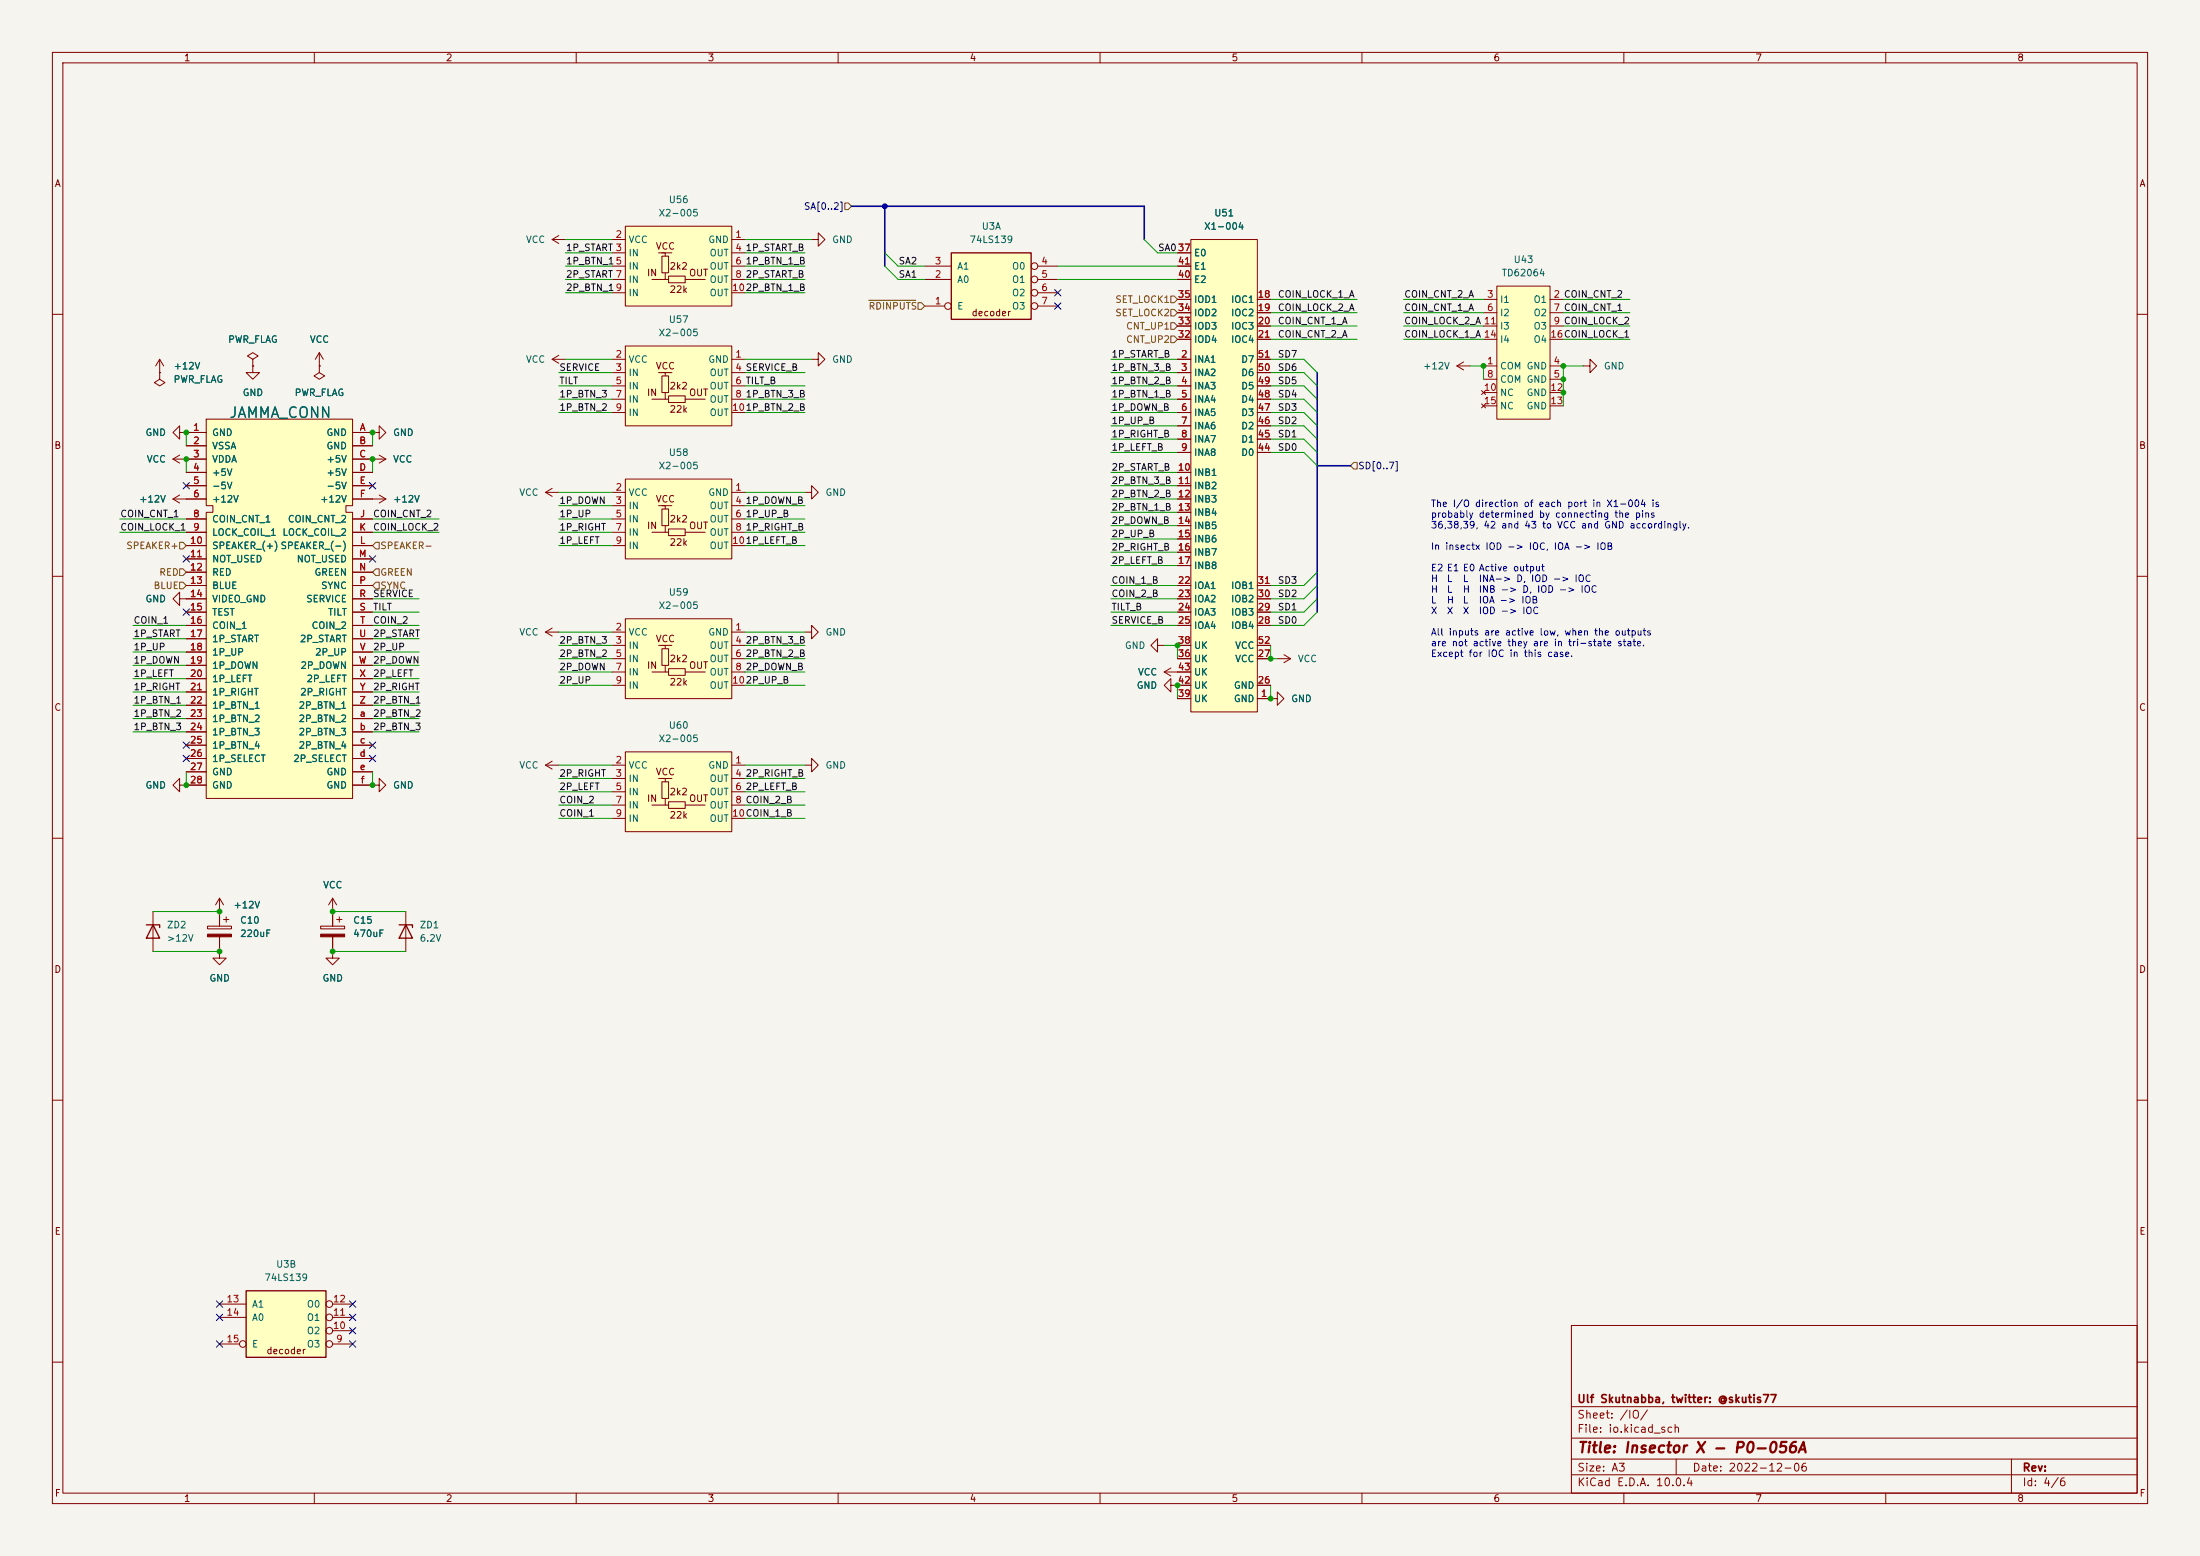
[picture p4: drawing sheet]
<svg xmlns="http://www.w3.org/2000/svg" width="420mm" height="297mm" viewBox="0 0 420 297" stroke-linecap="round" stroke-linejoin="round" font-family="sans-serif">
<path d="M0 0h420v297h-420z" fill="#f5f4ef" stroke="#f5f4ef" stroke-width=".19"/>
<g fill="none" stroke="#840000" stroke-width=".19">
<path d="M10 10h400v277h-400zM12 12h396v273h-396zM60 10v2M110 10v2M160 10v2M210 10v2M260 10v2M310 10v2M360 10v2M10 60h2M408 60h2M10 110h2"/>
<path d="M408 110h2M243.8 125.7h2.6M245.1 125l1.3 .7M246.4 125.7l-1.3 .8M10 160h2M408 160h2M61.2 176.8h4.6v.5h-4.6zM63.5 174v2.8M63.5 178.8v2.8M64.3 175.5h1M64.8 175v1M10 210h2"/>
<path d="M408 210h2M300 253h108v32h-108zM10 260h2M300 278.5h108M300 274.5h108M300 268.5h108M320 278.5v3M384 278.5v6.5M408 260h2M60 285v2M110 285v2M160 285v2"/>
<path d="M210 285v2M260 285v2M300 281.5h108M310 285v2M360 285v2"/>
</g>
<path d="M61.2 178.3h4.6v.5h-4.6z" fill="#840000" stroke="#840000" stroke-width=".19"/>
<path d="M285.7 54.6h10.2v25.4h-10.2z" fill="#ffffc2"/>
<g fill="none" stroke="#840000" stroke-width=".19">
<path d="M283.2 57.2h2.5M283.2 59.7h2.5M285.7 54.6h10.2v25.4h-10.2zM295.9 57.2h2.5M295.9 59.7h2.5M282.8 74.5l.8 .8M282.8 77.1l.8 .8M283.2 69.9h2.5M283.2 72.4h2.5M283.2 62.2h2.5M283.2 74.9h2.5M283.2 77.5h2.5"/>
<path d="M283.2 64.8h2.5M283.6 74.5l-.8 .8M283.6 77.1l-.8 .8M295.9 69.9h2.5M295.9 72.4h2.5M295.9 62.2h2.5M295.9 74.9h2.5M295.9 77.5h2.5M295.9 64.8h2.5M41.9 181.6v1.3h1.3l-1.3 1.3-1.3-1.3h1.3M63.5 181.6v1.3h1.3l-1.3 1.3-1.3-1.3h1.3"/>
</g>
<path d="M47 246.4h15.2v12.7h-15.2z" fill="#ffffc2"/>
<path d="M27.9 176.5h2.6v.5M29.2 176.5l1.3 2.6h-2.6zM47 246.4h15.2v12.7h-15.2z" fill="none" stroke="#840000" stroke-width=".25"/>
<g fill="none" stroke="#840000" stroke-width=".19">
<path d="M30.5 71.1v1.3l1 .6-1 .7-1-.7 1-.6M30.5 71.1h.1M30.5 68.6l-.8 1.3M30.5 68.6l.7 1.3M30.5 68.6v2.5M48.3 69.9v1.2h1.2l-1.2 1.3-1.3-1.3h1.3M48.3 68.6l1-.7-1-.6-1.1 .6 1.1 .7v1.3M48.3 69.9h.1M61 69.9v1.2l1 .7-1 .6-1.1-.6 1.1-.7M61 69.9h.1M61 67.3l-.8 1.3M61 67.3l.7 1.3"/>
<path d="M61 67.3v2.6M278.1 69.9l1.3 .7M278.1 69.9h2.6M279.4 69.1l-1.3 .8M33 87.6l1.3 .8M33 87.6h2.6M33 95.3l1.3 .7M33 95.3h2.6M34.3 82.6v-1.3l-1.3 1.3 1.3 1.2v-1.2h1.3M34.3 86.9l-1.3 .7M34.3 94.5l-1.3 .8M34.3 114.3v-1.3l-1.3 1.3 1.3 1.3v-1.3h1.3"/>
<path d="M29.2 174v7.6M39.6 176.8h4.6v.5h-4.6zM41.9 171.5v5.3M41.9 178.8v2.8M41.9 171.5l.8 1.2M41.9 171.5l-.8 1.2M42.7 175.5h1M43.2 175v1M41.9 256.5h3.8M41.9 251.5h5.1M41.9 248.9h5.1M63.5 256.5h3.8"/>
<path d="M63.5 254h3.8M63.5 251.5h3.8M63.5 248.9h3.8"/>
<circle cx="46.4" cy="256.5" r=".63"/>
<circle cx="62.9" cy="251.5" r=".63"/>
<circle cx="62.9" cy="248.9" r=".63"/>
<circle cx="62.9" cy="256.5" r=".63"/>
<circle cx="62.9" cy="254" r=".63"/>
</g>
<path d="M39.6 178.3h4.6v.5h-4.6z" fill="#840000" stroke="#840000" stroke-width=".19"/>
<path d="M39.4 80h27.9v16.5h-1.3v1.3h1.3v54.6h-27.9v-54.6h1.2v-1.3h-1.2z" fill="#ffffc2"/>
<g fill="none" stroke="#840000" stroke-width=".19">
<path d="M35.6 82.6h3.8M35.6 85.1h3.8M35.6 87.6h3.8M35.6 90.2h3.8M35.6 92.7h3.8M35.6 95.3h3.8M35.6 99.1h3.8M39.4 80h27.9v16.5h-1.3v1.3h1.3v54.6h-27.9v-54.6h1.2v-1.3h-1.2zM67.3 82.6h3.8M67.3 85.1h3.8M67.3 87.6h3.8M67.3 90.2h3.8"/>
<path d="M67.3 92.7h3.8M67.3 95.3h3.8M67.3 99.1h3.8M35.6 101.6h3.8M35.6 104.1h3.8M35.6 106.7h3.8M35.6 109.2h3.8M35.6 111.8h3.8M35.6 114.3h3.8M35.6 116.8h3.8M35.6 119.4h3.8M67.3 101.6h3.8"/>
<path d="M67.3 104.1h3.8M67.3 106.7h3.8M67.3 109.2h3.8M67.3 111.8h3.8M67.3 114.3h3.8M67.3 116.8h3.8M67.3 119.4h3.8M35.6 121.9h3.8M35.6 124.5h3.8M35.6 127h3.8M35.6 129.5h3.8M35.6 132.1h3.8"/>
<path d="M35.6 134.6h3.8M35.6 137.2h3.8M35.6 139.7h3.8M67.3 121.9h3.8M67.3 124.5h3.8M67.3 127h3.8M67.3 129.5h3.8M67.3 132.1h3.8M67.3 134.6h3.8M67.3 137.2h3.8M67.3 139.7h3.8M35.6 142.2h3.8"/>
<path d="M35.6 144.8h3.8M35.6 147.3h3.8M35.6 149.9h3.8M67.3 142.2h3.8M67.3 144.8h3.8M67.3 147.3h3.8M67.3 149.9h3.8"/>
</g>
<path d="M119.4 118.1h20.3v15.3h-20.3z" fill="#ffffc2"/>
<g fill="none" stroke="#840000" stroke-width=".19">
<path d="M153.7 94h1.2v-1.3l1.3 1.3-1.3 1.3v-1.3M119.4 118.1h20.3v15.3h-20.3zM116.8 128.3h2.6M116.8 123.2h2.6M116.8 120.7h2.6M116.8 125.7h2.6M116.8 130.8h2.6M124.5 128.3h3.1M125.7 123.2h2.6M126.4 123.8h1.2v3.2h-1.2zM126.4 123.2h.6v.6M127 127v1.3"/>
<path d="M127.6 127.6h3.2v1.3h-3.2zM130.8 128.3h3.8M139.7 128.3h2.5M139.7 123.2h2.5M139.7 120.7h2.5M139.7 125.7h2.5M139.7 130.8h2.5"/>
</g>
<path d="M119.4 143.5h20.3v15.3h-20.3z" fill="#ffffc2"/>
<g fill="none" stroke="#840000" stroke-width=".19">
<path d="M116.8 153.7h2.6M116.8 148.6h2.6M116.8 146.1h2.6M116.8 151.1h2.6M116.8 156.2h2.6M119.4 143.5h20.3v15.3h-20.3zM124.5 153.7h3.1M125.7 148.6h2.6M126.4 149.2h1.2v3.2h-1.2zM126.4 148.6h.6v.6M127 152.4v1.3M127.6 153h3.2v1.3h-3.2z"/>
<path d="M130.8 153.7h3.8M139.7 153.7h2.5M139.7 148.6h2.5M139.7 146.1h2.5M139.7 151.1h2.5M139.7 156.2h2.5"/>
</g>
<path d="M119.4 91.4h20.3v15.3h-20.3z" fill="#ffffc2"/>
<g fill="none" stroke="#840000" stroke-width=".19">
<path d="M154.9 45.7h1.3v-1.2l1.3 1.2-1.3 1.3v-1.3M105.4 68.6l1.3 .7M105.4 68.6h2.5M106.7 67.8l-1.3 .8M302.3 69.9h1.2v-1.3l1.3 1.3-1.3 1.2v-1.2M71.1 82.6h1.3v1.2l1.3-1.2-1.3-1.3v1.3M71.1 95.3h2.6M71.1 87.6h2.6M72.4 94.5l1.3 .8M72.4 86.9l1.3 .7M73.7 95.3l-1.3 .7M73.7 87.6l-1.3 .8"/>
<path d="M104.1 94h2.6M104.1 94l1.3 .7M105.4 93.2l-1.3 .8M116.8 96.5h2.6M116.8 94h2.6M116.8 99.1h2.6M119.4 91.4h20.3v15.3h-20.3zM125.7 96.5h2.6M126.4 97.2h1.2v3.1h-1.2zM126.4 96.5h.6v.7M139.7 96.5h2.5M139.7 94h2.5"/>
<path d="M139.7 99.1h2.5M105.4 119.9l-1.3 .8M116.8 101.6h2.6M116.8 104.1h2.6M124.5 101.6h3.1M127 100.3v1.3M127.6 101h3.2v1.2h-3.2zM130.8 101.6h3.8M139.7 101.6h2.5M139.7 104.1h2.5M104.1 120.7l1.3 .7M104.1 120.7h2.6"/>
<path d="M153.7 120.7h1.2v-1.3l1.3 1.3-1.3 1.2v-1.2M34.3 149.9v-1.3l-1.3 1.3 1.3 1.2v-1.2h1.3M71.1 149.9h1.3v1.2l1.3-1.2-1.3-1.3v1.3M104.1 146.1l1.3 .7M104.1 146.1h2.6M105.4 145.3l-1.3 .8M153.7 146.1h1.2v-1.3l1.3 1.3-1.3 1.2v-1.2"/>
</g>
<path d="M119.4 66h20.3v15.3h-20.3z" fill="#ffffc2"/>
<g fill="none" stroke="#840000" stroke-width=".19">
<path d="M105.4 45.7l1.3 .8M105.4 45.7h2.5M106.7 45l-1.3 .7M116.8 76.2h2.6M116.8 71.1h2.6M116.8 68.6h2.6M116.8 73.7h2.6M116.8 78.7h2.6M119.4 66h20.3v15.3h-20.3zM124.5 76.2h3.1M125.7 71.1h2.6M126.4 71.8h1.2v3.1h-1.2z"/>
<path d="M126.4 71.1h.6v.7M127 74.9v1.3M127.6 75.6h3.2v1.2h-3.2zM130.8 76.2h3.8M139.7 76.2h2.5M139.7 71.1h2.5M139.7 68.6h2.5M139.7 73.7h2.5M139.7 78.7h2.5M63.5 171.5l-.8 1.2M63.5 171.5l.8 1.2M63.5 171.5v2.5"/>
<path d="M77.5 174v7.6"/>
</g>
<path d="M76.2 176.5h2.5v.5M77.5 176.5l1.2 2.6h-2.5z" fill="none" stroke="#840000" stroke-width=".25"/>
<path d="M227.3 45.7h12.7v90.2h-12.7z" fill="#ffffc2"/>
<g fill="none" stroke="#840000" stroke-width=".19">
<path d="M224.8 57.2h2.5M224.8 59.7h2.5M224.8 48.3h2.5M224.8 53.3h2.5M224.8 50.8h2.5M227.3 45.7h12.7v90.2h-12.7zM240 57.2h2.6M240 59.7h2.6M154.9 68.6h1.3v-1.3l1.3 1.3-1.3 1.3v-1.3M224.8 68.6h2.5M224.8 71.1h2.5M224.8 73.7h2.5"/>
<path d="M224.8 76.2h2.5M224.8 78.7h2.5M224.8 62.2h2.5M224.8 64.8h2.5M240 68.6h2.6M240 71.1h2.6M240 73.7h2.6M240 76.2h2.6M240 78.7h2.6M240 62.2h2.6M240 64.8h2.6M224.8 81.3h2.5"/>
<path d="M224.8 83.8h2.5M224.8 86.4h2.5M224.8 90.2h2.5M224.8 92.7h2.5M224.8 95.3h2.5M224.8 97.8h2.5M240 81.3h2.6M240 83.8h2.6M240 86.4h2.6M224.8 100.3h2.5M224.8 102.9h2.5M224.8 105.4h2.5"/>
<path d="M224.8 108h2.5M224.8 111.8h2.5M224.8 114.3h2.5M224.8 116.8h2.5M224.8 119.4h2.5M240 111.8h2.6M240 114.3h2.6M240 116.8h2.6M240 119.4h2.6M221 123.2v-1.3l-1.3 1.3 1.3 1.3v-1.3h1.2M222.2 128.3h5.1M222.2 128.3l1.3 .7"/>
<path d="M223.5 130.8v-1.3l-1.3 1.3 1.3 1.3v-1.3h3.8M223.5 127.5l-1.3 .8M224.8 133.4h2.5M224.8 125.7h2.5M224.8 123.2h2.5M240 133.4h2.6M240 130.8h2.6M240 125.7h2.6M240 123.2h2.6"/>
</g>
<path d="M181.6 48.3h15.2v12.7h-15.2z" fill="#ffffc2"/>
<path d="M181.6 48.3h15.2v12.7h-15.2z" fill="none" stroke="#840000" stroke-width=".25"/>
<g fill="none" stroke="#840000" stroke-width=".19">
<path d="M176.5 58.4h3.8M176.5 53.3h5.1M176.5 50.8h5.1M198.1 58.4h3.8M198.1 53.3h3.8M198.1 50.8h3.8M198.1 55.9h3.8"/>
<circle cx="181" cy="58.4" r=".63"/>
<circle cx="197.5" cy="50.8" r=".63"/>
<circle cx="197.5" cy="58.4" r=".63"/>
<circle cx="197.5" cy="53.3" r=".63"/>
<circle cx="197.5" cy="55.9" r=".63"/>
</g>
<path d="M119.4 43.2h20.3v15.2h-20.3z" fill="#ffffc2"/>
<g fill="none" stroke="#840000" stroke-width=".19">
<path d="M116.8 53.3h2.6M116.8 48.3h2.6M116.8 45.7h2.6M116.8 50.8h2.6M116.8 55.9h2.6M119.4 43.2h20.3v15.2h-20.3zM124.5 53.3h3.1M125.7 48.3h2.6M126.4 48.9h1.2v3.2h-1.2zM126.4 48.3h.6v.6M127 52.1v1.2M127.6 52.7h3.2v1.3h-3.2z"/>
<path d="M130.8 53.3h3.8M139.7 53.3h2.5M139.7 48.3h2.5M139.7 45.7h2.5M139.7 50.8h2.5M139.7 55.9h2.5M224.8 53.3h2.5M224.8 48.3h2.5M224.8 50.8h2.5M224.8 57.2h2.5M224.8 59.7h2.5M240 57.2h2.6"/>
<path d="M240 59.7h2.6M30.5 71.1h.1M48.3 69.9h.1M61 69.9h.1M224.8 68.6h2.5M224.8 71.1h2.5M224.8 73.7h2.5M224.8 76.2h2.5M224.8 78.7h2.5M224.8 62.2h2.5M224.8 64.8h2.5M240 68.6h2.6"/>
<path d="M240 71.1h2.6M240 73.7h2.6M240 76.2h2.6M240 78.7h2.6M240 62.2h2.6M240 64.8h2.6M35.6 90.2h3.8M35.6 92.7h3.8M35.6 95.3h3.8M35.6 82.6h3.8M35.6 85.1h3.8M35.6 87.6h3.8"/>
<path d="M35.6 99.1h3.8M67.3 90.2h3.8M67.3 92.7h3.8M67.3 95.3h3.8M67.3 82.6h3.8M67.3 85.1h3.8M67.3 87.6h3.8M67.3 99.1h3.8M224.8 81.3h2.5M224.8 83.8h2.5M224.8 86.4h2.5M224.8 90.2h2.5"/>
<path d="M224.8 92.7h2.5M224.8 95.3h2.5M224.8 97.8h2.5M240 81.3h2.6M240 83.8h2.6M240 86.4h2.6M35.6 111.8h3.8M35.6 114.3h3.8M35.6 116.8h3.8M35.6 119.4h3.8M35.6 101.6h3.8M35.6 104.1h3.8"/>
<path d="M35.6 106.7h3.8M35.6 109.2h3.8M67.3 111.8h3.8M67.3 114.3h3.8M67.3 116.8h3.8M67.3 119.4h3.8M67.3 101.6h3.8M67.3 104.1h3.8M67.3 106.7h3.8M67.3 109.2h3.8M224.8 100.3h2.5M224.8 102.9h2.5"/>
<path d="M224.8 105.4h2.5M224.8 108h2.5M224.8 111.8h2.5M224.8 114.3h2.5M224.8 116.8h2.5M224.8 119.4h2.5M240 111.8h2.6M240 114.3h2.6M240 116.8h2.6M240 119.4h2.6M35.6 121.9h3.8M35.6 124.5h3.8"/>
<path d="M35.6 127h3.8M35.6 129.5h3.8M35.6 132.1h3.8M35.6 134.6h3.8M35.6 137.2h3.8M35.6 139.7h3.8M67.3 121.9h3.8M67.3 124.5h3.8M67.3 127h3.8M67.3 129.5h3.8M67.3 132.1h3.8M67.3 134.6h3.8"/>
<path d="M67.3 137.2h3.8M67.3 139.7h3.8M224.8 133.4h2.5M224.8 130.8h2.5M224.8 125.7h2.5M224.8 123.2h2.5M224.8 128.3h2.5M240 133.4h3.8v-1.3l1.3 1.3-1.3 1.2v-1.2M240 130.8h2.6M240 125.7h2.6M240 123.2h2.6M35.6 142.2h3.8"/>
<path d="M35.6 144.8h3.8M35.6 147.3h3.8M35.6 149.9h3.8M67.3 142.2h3.8M67.3 144.8h3.8M67.3 147.3h3.8M67.3 149.9h3.8M41.9 174v2.8M41.9 178.8v2.8M63.5 174v2.8M63.5 178.8v2.8"/>
</g>
<g fill="none" stroke="#725600" stroke-width=".19">
<path d="M161.3 38.7h.6l.7 .7-.7 .6h-.6zM165.8 57.3h9M175.3 57.8h.6l.6 .6-.6 .7h-.6zM223.5 59.1h.7l.6 .6-.6 .6h-.7zM223.5 56.5h.7l.6 .7-.6 .6h-.7zM223.5 64.1h.7l.6 .7-.6 .6h-.7zM223.5 61.6h.7l.6 .6-.6 .7h-.7zM257.8 88.9l.6-.6h.7v1.2h-.7zM34.3 103.5h.6l.7 .6-.7 .7h-.6zM34.3 108.6h.6l.7 .6-.7 .7h-.6zM34.3 111.1h.6l.7 .7-.7 .6h-.6zM71.1 111.8l.7-.7h.6v1.3h-.6z"/>
<path d="M71.8 108.6h.6v1.3h-.6l-.7-.7zM71.8 103.5h.6v1.3h-.6l-.7-.7z"/>
</g>
<path d="M162.6 39.4h55.8v6.3M168.9 39.4v11.4M251.5 71.1v45.7M251.5 88.9h6.3" fill="none" stroke="#000084" stroke-width=".3"/>
<g fill="none" stroke="#009600" stroke-width=".19">
<path d="M107.9 50.8h8.9M107.9 48.3h8.9M107.9 55.9h8.9M107.9 53.3h8.9M107.9 45.7h8.9M142.2 50.8h11.5M142.2 48.3h11.5M142.2 55.9h11.5M142.2 53.3h11.5M142.2 45.7h12.7M168.9 48.3l2.5 2.5h5.1M168.9 50.8l2.5 2.5h5.1"/>
<path d="M201.9 50.8h22.9M201.9 53.3h22.9M218.4 45.7l2.6 2.6h3.8M242.6 59.7h16.5M242.6 57.2h16.5M268 59.7h15.2M268 57.2h15.2M298.4 59.7h12.7M298.4 57.2h12.7M106.7 78.7h10.1M106.7 71.1h10.1M106.7 73.7h10.1"/>
<path d="M106.7 76.2h10.1M107.9 68.6h8.9M142.2 78.7h11.5M142.2 68.6h12.7M142.2 71.1h11.5M142.2 73.7h11.5M142.2 76.2h11.5M212.1 78.7h12.7M212.1 68.6h12.7M212.1 71.1h12.7M212.1 73.7h12.7M212.1 76.2h12.7"/>
<path d="M242.6 78.7h6.3l2.6 2.6M242.6 68.6h6.3l2.6 2.5M242.6 71.1h6.3l2.6 2.6M242.6 73.7h6.3l2.6 2.5M242.6 76.2h6.3l2.6 2.5M242.6 62.2h16.5M242.6 64.8h16.5M268 62.2h15.2M268 64.8h15.2M280.7 69.9h2.5v2.5M298.4 62.2h12.7M298.4 64.8h12.7"/>
<path d="M302.3 69.9h-3.9v7.6M22.9 99.1h12.7M35.6 82.6v2.5M35.6 87.6v2.6M71.1 82.6v2.5M71.1 87.6v2.6M71.1 99.1h12.7M106.7 99.1h10.1M106.7 96.5h10.1M106.7 94h10.1M142.2 99.1h11.5M142.2 96.5h11.5"/>
<path d="M142.2 94h11.5M212.1 90.2h12.7M212.1 95.3h12.7M212.1 97.8h12.7M212.1 92.7h12.7M212.1 83.8h12.7M212.1 81.3h12.7M212.1 86.4h12.7M242.6 83.8h6.3l2.6 2.6M242.6 81.3h6.3l2.6 2.5M242.6 86.4h6.3l2.6 2.5M22.9 101.6h12.7"/>
<path d="M25.4 119.4h10.2M71.1 116.8h8.9M71.1 114.3h8.9M71.1 119.4h8.9M71.1 101.6h12.7M106.7 101.6h10.1M106.7 104.1h10.1M142.2 101.6h11.5M142.2 104.1h11.5M212.1 116.8h12.7M212.1 108h12.7M212.1 102.9h12.7"/>
<path d="M212.1 100.3h12.7M212.1 114.3h12.7M212.1 111.8h12.7M212.1 105.4h12.7M212.1 119.4h12.7M251.5 114.3l-2.6 2.5h-6.3M251.5 111.8l-2.6 2.5h-6.3M251.5 109.2l-2.6 2.6h-6.3M251.5 116.8l-2.6 2.6h-6.3M25.4 134.6h10.2M25.4 132.1h10.2M25.4 137.2h10.2"/>
<path d="M25.4 139.7h10.2M25.4 124.5h10.2M25.4 121.9h10.2M25.4 129.5h10.2M25.4 127h10.2M71.1 134.6h8.9M71.1 132.1h8.9M71.1 137.2h8.9M71.1 139.7h8.9M71.1 124.5h8.9M71.1 121.9h8.9M71.1 129.5h8.9"/>
<path d="M71.1 127h8.9M106.7 125.7h10.1M106.7 123.2h10.1M106.7 120.7h10.1M106.7 130.8h10.1M106.7 128.3h10.1M142.2 125.7h11.5M142.2 123.2h11.5M142.2 120.7h11.5M142.2 130.8h11.5M142.2 128.3h11.5M222.2 123.2h2.6v2.5"/>
<path d="M224.8 130.8v2.6M242.6 123.2v2.5h1.2M242.6 130.8v2.6M35.6 147.3v2.6M71.1 147.3v2.6M106.7 146.1h10.1M106.7 148.6h10.1M106.7 151.1h10.1M106.7 156.2h10.1M106.7 153.7h10.1M142.2 146.1h11.5M142.2 148.6h11.5"/>
<path d="M142.2 151.1h11.5M142.2 156.2h11.5M142.2 153.7h11.5M29.2 174h12.7M63.5 174h14M29.2 181.6h12.7M63.5 181.6h14"/>
</g>
<g fill="none" stroke="#000084" stroke-width=".19">
<path d="M201.3 57.8l1.2 1.2M201.3 55.3l1.2 1.2M202.5 57.8l-1.2 1.2M202.5 55.3l-1.2 1.2M35 92.1l1.2 1.2M36.2 92.1l-1.2 1.2M70.5 92.1l1.2 1.2M71.7 92.1l-1.2 1.2M35 106.1l1.2 1.2M35 116.2l1.2 1.2M36.2 106.1l-1.2 1.2M36.2 116.2l-1.2 1.2"/>
<path d="M70.5 106.1l1.2 1.2M71.7 106.1l-1.2 1.2M35 141.6l1.2 1.2M35 144.2l1.2 1.2M36.2 141.6l-1.2 1.2M36.2 144.2l-1.2 1.2M70.5 141.6l1.2 1.2M70.5 144.2l1.2 1.2M71.7 141.6l-1.2 1.2M71.7 144.2l-1.2 1.2M41.3 255.9l1.2 1.2M41.3 248.3l1.2 1.2"/>
<path d="M41.3 250.9l1.2 1.2M42.5 255.9l-1.2 1.2M42.5 248.3l-1.2 1.2M42.5 250.9l-1.2 1.2M66.7 248.3l1.2 1.2M66.7 250.9l1.2 1.2M66.7 253.4l1.2 1.2M66.7 255.9l1.2 1.2M67.9 248.3l-1.2 1.2M67.9 250.9l-1.2 1.2M67.9 253.4l-1.2 1.2M67.9 255.9l-1.2 1.2"/>
</g>
<g fill="#009600" stroke="#009600" stroke-width=".19">
<circle cx="298.4" cy="69.9" r=".46"/>
<circle cx="298.4" cy="72.4" r=".46"/>
<circle cx="283.2" cy="69.9" r=".46"/>
<circle cx="298.4" cy="74.9" r=".46"/>
<circle cx="242.6" cy="125.7" r=".46"/>
<circle cx="242.6" cy="133.4" r=".46"/>
<circle cx="224.8" cy="130.8" r=".46"/>
<circle cx="224.8" cy="123.2" r=".46"/>
<circle cx="71.1" cy="87.6" r=".46"/>
<circle cx="71.1" cy="82.6" r=".46"/>
<circle cx="35.6" cy="87.6" r=".46"/>
<circle cx="35.6" cy="149.9" r=".46"/>
<circle cx="35.6" cy="82.6" r=".46"/>
<circle cx="41.9" cy="174" r=".46"/>
<circle cx="41.9" cy="181.6" r=".46"/>
<circle cx="63.5" cy="181.6" r=".46"/>
<circle cx="63.5" cy="174" r=".46"/>
<circle cx="71.1" cy="149.9" r=".46"/>
</g>
<circle cx="168.9" cy="39.4" r=".46" fill="#000084" stroke="#000084" stroke-width=".19"/>
<text font-size="2" fill="#006464" x="43.6" y="80.3">JAMMA_CONN</text>
<text font-size="2" fill="#840000" x="301" y="277.8">Title: Insector X - P0-056A</text>
<g font-size="1.5" fill="#840000">
<text x="301" y="268.1">Ulf Skutnabba, twitter: @skutis77</text>
<text x="301" y="273.8">File: io.kicad_sch</text>
<text x="301" y="271.1">Sheet: /IO/</text>
<text x="301" y="281.2">Size: A3</text>
<text x="323" y="281.2">Date: 2022-12-06</text>
<text x="386" y="281.2">Rev:</text>
<text x="301" y="284">KiCad E.D.A. 10.0.4</text>
<text x="386" y="284">Id: 4/6</text>
</g>
<g font-size="1.3" fill="#840000">
<text x="35" y="12">1</text>
<text x="85" y="12">2</text>
<text x="135" y="12">3</text>
<text x="185" y="12">4</text>
<text x="235" y="12">5</text>
<text x="285" y="12">6</text>
<text x="335" y="12">7</text>
<text x="385" y="12">8</text>
<text x="10.3" y="36">A</text>
<text x="408.3" y="36">A</text>
<text x="125.1" y="48">VCC</text>
<text x="123.4" y="53">IN</text>
<text x="127.7" y="51.8">2k2</text>
<text x="131.4" y="53">OUT</text>
<text x="127.7" y="56.2">22k</text>
<text x="185.4" y="60.7">decoder</text>
<text x="125.1" y="70.8">VCC</text>
<text x="123.4" y="75.9">IN</text>
<text x="127.7" y="74.6">2k2</text>
<text x="131.4" y="75.9">OUT</text>
<text x="127.7" y="79.1">22k</text>
<text x="10.3" y="86">B</text>
<text x="408.2" y="86">B</text>
<text x="123.4" y="101.3">IN</text>
<text x="125.1" y="96.2">VCC</text>
<text x="127.7" y="100">2k2</text>
<text x="131.4" y="101.3">OUT</text>
<text x="127.7" y="104.5">22k</text>
<text x="125.1" y="122.9">VCC</text>
<text x="123.4" y="128">IN</text>
<text x="127.7" y="126.7">2k2</text>
<text x="127.7" y="131.1">22k</text>
<text x="131.4" y="128">OUT</text>
<text x="10.3" y="136">C</text>
<text x="408.2" y="136">C</text>
<text x="125.1" y="148.3">VCC</text>
<text x="123.4" y="153.4">IN</text>
<text x="127.7" y="152.1">2k2</text>
<text x="131.4" y="153.4">OUT</text>
<text x="127.7" y="156.5">22k</text>
<text x="10.3" y="186">D</text>
<text x="408.2" y="186">D</text>
<text x="10.3" y="236">E</text>
<text x="408.3" y="236">E</text>
<text x="50.8" y="258.8">decoder</text>
<text x="10.3" y="286">F</text>
<text x="35" y="287">1</text>
<text x="85" y="287">2</text>
<text x="135" y="287">3</text>
<text x="185" y="287">4</text>
<text x="235" y="287">5</text>
<text x="285" y="287">6</text>
<text x="335" y="287">7</text>
<text x="385" y="287">8</text>
<text x="408.3" y="286">F</text>
</g>
<g font-size="1.3" fill="#006464">
<text x="125.6" y="41.6">X2-005</text>
<text x="127.6" y="39.1">U56</text>
<text x="231.7" y="41.6">U51</text>
<text x="100.3" y="46.7">VCC</text>
<text x="119.9" y="46.7">VCC</text>
<text x="135.1" y="46.7">GND</text>
<text x="158.8" y="46.7">GND</text>
<text x="185" y="46.7">74LS139</text>
<text x="187.3" y="44.2">U3A</text>
<text x="229.8" y="44.2">X1-004</text>
<text x="119.9" y="49.2">IN</text>
<text x="119.9" y="51.8">IN</text>
<text x="135.4" y="49.2">OUT</text>
<text x="135.4" y="51.8">OUT</text>
<text x="182.6" y="51.8">A1</text>
<text x="193.1" y="51.8">O0</text>
<text x="227.8" y="49.2">E0</text>
<text x="227.8" y="51.8">E1</text>
<text x="286.6" y="53">TD62064</text>
<text x="288.9" y="50.5">U43</text>
<text x="119.9" y="54.3">IN</text>
<text x="119.9" y="56.9">IN</text>
<text x="135.4" y="54.3">OUT</text>
<text x="135.4" y="56.9">OUT</text>
<text x="182.6" y="59.4">E</text>
<text x="182.6" y="54.3">A0</text>
<text x="193.1" y="54.3">O1</text>
<text x="193.1" y="56.9">O2</text>
<text x="193.1" y="59.4">O3</text>
<text x="227.8" y="58.1">IOD1</text>
<text x="227.8" y="54.3">E2</text>
<text x="234.9" y="58.1">IOC1</text>
<text x="286.3" y="58.1">I1</text>
<text x="292.7" y="58.1">O1</text>
<text x="43.4" y="65.7">PWR_FLAG</text>
<text x="59" y="65.7">VCC</text>
<text x="125.6" y="64.5">X2-005</text>
<text x="127.6" y="61.9">U57</text>
<text x="227.8" y="65.7">IOD4</text>
<text x="227.8" y="63.2">IOD3</text>
<text x="227.8" y="60.7">IOD2</text>
<text x="234.9" y="60.7">IOC2</text>
<text x="234.9" y="63.2">IOC3</text>
<text x="234.9" y="65.7">IOC4</text>
<text x="286.3" y="60.7">I2</text>
<text x="286.3" y="63.2">I3</text>
<text x="286.3" y="65.7">I4</text>
<text x="292.7" y="60.7">O2</text>
<text x="292.7" y="63.2">O3</text>
<text x="292.7" y="65.7">O4</text>
<text x="33" y="70.8">+12V</text>
<text x="100.3" y="69.6">VCC</text>
<text x="119.9" y="69.6">VCC</text>
<text x="135.1" y="69.6">GND</text>
<text x="158.8" y="69.6">GND</text>
<text x="227.8" y="69.6">INA1</text>
<text x="236.8" y="69.6">D7</text>
<text x="271.6" y="70.8">+12V</text>
<text x="286.3" y="70.8">COM GND</text>
<text x="306.1" y="70.8">GND</text>
<text x="33" y="73.4">PWR_FLAG</text>
<text x="46.2" y="75.9">GND</text>
<text x="56.1" y="75.9">PWR_FLAG</text>
<text x="119.9" y="72.1">IN</text>
<text x="119.9" y="74.6">IN</text>
<text x="119.9" y="77.2">IN</text>
<text x="135.4" y="72.1">OUT</text>
<text x="135.4" y="74.6">OUT</text>
<text x="135.4" y="77.2">OUT</text>
<text x="227.8" y="72.1">INA2</text>
<text x="227.8" y="74.6">INA3</text>
<text x="227.8" y="77.2">INA4</text>
<text x="236.8" y="77.2">D4</text>
<text x="236.8" y="74.6">D5</text>
<text x="236.8" y="72.1">D6</text>
<text x="286.3" y="73.4">COM GND</text>
<text x="286.3" y="75.9">NC</text>
<text x="291.3" y="75.9">GND</text>
<text x="27.7" y="83.5">GND</text>
<text x="40.4" y="83.5">GND</text>
<text x="62.2" y="83.5">GND</text>
<text x="74.9" y="83.5">GND</text>
<text x="119.9" y="79.7">IN</text>
<text x="135.4" y="79.7">OUT</text>
<text x="227.8" y="79.7">INA5</text>
<text x="227.8" y="82.3">INA6</text>
<text x="236.8" y="82.3">D2</text>
<text x="236.8" y="79.7">D3</text>
<text x="286.3" y="78.4">NC</text>
<text x="291.3" y="78.4">GND</text>
<text x="27.9" y="88.6">VCC</text>
<text x="40.4" y="86.1">VSSA</text>
<text x="40.4" y="88.6">VDDA</text>
<text x="62.2" y="86.1">GND</text>
<text x="62.2" y="88.6">+5V</text>
<text x="74.9" y="88.6">VCC</text>
<text x="125.6" y="89.9">X2-005</text>
<text x="127.6" y="87.3">U58</text>
<text x="227.8" y="84.8">INA7</text>
<text x="227.8" y="87.3">INA8</text>
<text x="236.8" y="87.3">D0</text>
<text x="236.8" y="84.8">D1</text>
<text x="40.4" y="91.1">+5V</text>
<text x="40.4" y="93.7">-5V</text>
<text x="62.2" y="91.1">+5V</text>
<text x="62.2" y="93.7">-5V</text>
<text x="99" y="95">VCC</text>
<text x="119.9" y="95">VCC</text>
<text x="135.1" y="95">GND</text>
<text x="157.5" y="95">GND</text>
<text x="227.8" y="91.1">INB1</text>
<text x="227.8" y="93.7">INB2</text>
<text x="26.5" y="96.2">+12V</text>
<text x="40.4" y="96.2">+12V</text>
<text x="40.4" y="100">COIN_CNT_1</text>
<text x="54.8" y="100">COIN_CNT_2</text>
<text x="61" y="96.2">+12V</text>
<text x="74.9" y="96.2">+12V</text>
<text x="119.9" y="97.5">IN</text>
<text x="119.9" y="100">IN</text>
<text x="135.4" y="97.5">OUT</text>
<text x="135.4" y="100">OUT</text>
<text x="227.8" y="96.2">INB3</text>
<text x="227.8" y="98.8">INB4</text>
<text x="227.8" y="101.3">INB5</text>
<text x="40.4" y="102.6">LOCK_COIL_1</text>
<text x="40.4" y="105.1">SPEAKER_(+) SPEAKER_(-)</text>
<text x="40.4" y="107.7">NOT_USED</text>
<text x="53.8" y="102.6">LOCK_COIL_2</text>
<text x="56.5" y="107.7">NOT_USED</text>
<text x="119.9" y="102.6">IN</text>
<text x="119.9" y="105.1">IN</text>
<text x="135.4" y="102.6">OUT</text>
<text x="135.4" y="105.1">OUT</text>
<text x="227.8" y="103.8">INB6</text>
<text x="227.8" y="106.4">INB7</text>
<text x="40.4" y="110.2">RED</text>
<text x="40.4" y="112.7">BLUE</text>
<text x="59.9" y="110.2">GREEN</text>
<text x="61.2" y="112.7">SYNC</text>
<text x="227.8" y="108.9">INB8</text>
<text x="227.8" y="112.7">IOA1</text>
<text x="234.9" y="112.7">IOB1</text>
<text x="27.7" y="115.3">GND</text>
<text x="40.4" y="115.3">VIDEO_GND</text>
<text x="40.4" y="117.8">TEST</text>
<text x="58.3" y="115.3">SERVICE</text>
<text x="62.5" y="117.8">TILT</text>
<text x="125.6" y="116.5">X2-005</text>
<text x="127.6" y="114">U59</text>
<text x="227.8" y="115.3">IOA2</text>
<text x="227.8" y="117.8">IOA3</text>
<text x="234.9" y="117.8">IOB3</text>
<text x="234.9" y="115.3">IOB2</text>
<text x="40.4" y="120.4">COIN_1</text>
<text x="40.4" y="122.9">1P_START</text>
<text x="40.4" y="125.4">1P_UP</text>
<text x="57.1" y="122.9">2P_START</text>
<text x="59.4" y="120.4">COIN_2</text>
<text x="60" y="125.4">2P_UP</text>
<text x="99" y="121.6">VCC</text>
<text x="119.9" y="121.6">VCC</text>
<text x="119.9" y="124.2">IN</text>
<text x="135.1" y="121.6">GND</text>
<text x="135.4" y="124.2">OUT</text>
<text x="157.5" y="121.6">GND</text>
<text x="214.6" y="124.2">GND</text>
<text x="227.8" y="120.4">IOA4</text>
<text x="227.8" y="124.2">UK</text>
<text x="234.9" y="120.4">IOB4</text>
<text x="235.7" y="124.2">VCC</text>
<text x="40.4" y="128">1P_DOWN</text>
<text x="40.4" y="130.5">1P_LEFT</text>
<text x="57.3" y="128">2P_DOWN</text>
<text x="58.4" y="130.5">2P_LEFT</text>
<text x="119.9" y="126.7">IN</text>
<text x="119.9" y="129.2">IN</text>
<text x="119.9" y="131.8">IN</text>
<text x="135.4" y="126.7">OUT</text>
<text x="135.4" y="129.2">OUT</text>
<text x="135.4" y="131.8">OUT</text>
<text x="216.9" y="131.8">GND</text>
<text x="217.1" y="129.2">VCC</text>
<text x="227.8" y="126.7">UK</text>
<text x="227.8" y="131.8">UK</text>
<text x="227.8" y="129.2">UK</text>
<text x="235.4" y="131.8">GND</text>
<text x="235.7" y="126.7">VCC</text>
<text x="247.7" y="126.7">VCC</text>
<text x="40.4" y="133.1">1P_RIGHT</text>
<text x="40.4" y="135.6">1P_BTN_1</text>
<text x="56.9" y="135.6">2P_BTN_1</text>
<text x="57.2" y="133.1">2P_RIGHT</text>
<text x="227.8" y="134.3">UK</text>
<text x="235.4" y="134.3">GND</text>
<text x="246.4" y="134.3">GND</text>
<text x="40.4" y="138.1">1P_BTN_2</text>
<text x="40.4" y="140.7">1P_BTN_3</text>
<text x="40.4" y="143.2">1P_BTN_4</text>
<text x="56.9" y="138.1">2P_BTN_2</text>
<text x="56.9" y="140.7">2P_BTN_3</text>
<text x="56.9" y="143.2">2P_BTN_4</text>
<text x="125.6" y="141.9">X2-005</text>
<text x="127.6" y="139.4">U60</text>
<text x="40.4" y="145.8">1P_SELECT</text>
<text x="40.4" y="148.3">GND</text>
<text x="55.9" y="145.8">2P_SELECT</text>
<text x="62.2" y="148.3">GND</text>
<text x="99" y="147">VCC</text>
<text x="119.9" y="147">VCC</text>
<text x="119.9" y="149.6">IN</text>
<text x="135.1" y="147">GND</text>
<text x="135.4" y="149.6">OUT</text>
<text x="157.5" y="147">GND</text>
<text x="27.7" y="150.8">GND</text>
<text x="40.4" y="150.8">GND</text>
<text x="62.2" y="150.8">GND</text>
<text x="74.9" y="150.8">GND</text>
<text x="119.9" y="152.1">IN</text>
<text x="119.9" y="154.6">IN</text>
<text x="135.4" y="152.1">OUT</text>
<text x="135.4" y="154.6">OUT</text>
<text x="119.9" y="157.2">IN</text>
<text x="135.4" y="157.2">OUT</text>
<text x="44.5" y="173.7">+12V</text>
<text x="61.6" y="169.9">VCC</text>
<text x="31.8" y="177.5">ZD2</text>
<text x="45.7" y="179.2">220uF</text>
<text x="45.7" y="176.6">C10</text>
<text x="67.3" y="179.2">470uF</text>
<text x="67.3" y="176.6">C15</text>
<text x="80" y="177.5">ZD1</text>
<text x="31.8" y="180">&gt;12V</text>
<text x="80" y="180">6.2V</text>
<text x="39.9" y="187.7">GND</text>
<text x="61.5" y="187.7">GND</text>
<text x="50.4" y="244.8">74LS139</text>
<text x="52.6" y="242.3">U3B</text>
<text x="48" y="249.9">A1</text>
<text x="58.5" y="249.9">O0</text>
<text x="48" y="252.4">A0</text>
<text x="48" y="257.5">E</text>
<text x="58.5" y="257.5">O3</text>
<text x="58.5" y="255">O2</text>
<text x="58.5" y="252.4">O1</text>
</g>
<g font-size="1.3" fill="#000084">
<text x="153.4" y="40.3">SA[0..2]</text>
<text x="259.2" y="89.9">SD[0..7]</text>
</g>
<g font-size="1.3" fill="#a90000">
<text x="117.4" y="45.7">2</text>
<text x="140.3" y="45.7">1</text>
<text x="140.3" y="48.2">4</text>
<text x="140.3" y="50.8">6</text>
<text x="140.3" y="53.3">8</text>
<text x="178.4" y="53.3">2</text>
<text x="178.4" y="50.8">3</text>
<text x="198.7" y="50.8">4</text>
<text x="198.7" y="53.3">5</text>
<text x="224.7" y="53.3">40</text>
<text x="224.7" y="50.8">41</text>
<text x="224.7" y="48.2">37</text>
<text x="139.7" y="55.9">102P_BTN_1_B</text>
<text x="178.4" y="58.4">1</text>
<text x="198.7" y="55.9">6</text>
<text x="198.7" y="58.4">7</text>
<text x="224.7" y="59.7">34</text>
<text x="224.7" y="57.1">35</text>
<text x="240" y="57.1">18</text>
<text x="240" y="59.7">19</text>
<text x="283.8" y="57.1">3</text>
<text x="283.8" y="59.7">6</text>
<text x="296.5" y="57.1">2 COIN_CNT_2</text>
<text x="296.5" y="59.7">7 COIN_CNT_1</text>
<text x="224.7" y="64.7">32</text>
<text x="224.7" y="62.2">33</text>
<text x="240" y="62.2">20</text>
<text x="240" y="64.7">21</text>
<text x="295.9" y="64.7">16COIN_LOCK_1</text>
<text x="296.5" y="62.2">9 COIN_LOCK_2</text>
<text x="117.4" y="68.6">2</text>
<text x="117.4" y="71.1">3</text>
<text x="140.3" y="68.6">1</text>
<text x="140.3" y="71.1">4 SERVICE_B</text>
<text x="225.4" y="68.6">2</text>
<text x="225.4" y="71.1">3</text>
<text x="240" y="71.1">50</text>
<text x="240" y="68.6">51</text>
<text x="283.8" y="69.8">1</text>
<text x="296.5" y="69.8">4</text>
<text x="117.4" y="73.6">5</text>
<text x="117.4" y="76.2">7</text>
<text x="140.3" y="73.6">6 TILT_B</text>
<text x="140.3" y="76.2">8</text>
<text x="225.4" y="73.6">4</text>
<text x="225.4" y="76.2">5</text>
<text x="240" y="76.2">48</text>
<text x="240" y="73.6">49</text>
<text x="283.2" y="74.9">10</text>
<text x="283.2" y="77.4">15</text>
<text x="283.8" y="72.4">8</text>
<text x="295.9" y="74.9">12</text>
<text x="295.9" y="77.4">13</text>
<text x="296.5" y="72.4">5</text>
<text x="36.8" y="82.5">1</text>
<text x="68.6" y="82.5">A</text>
<text x="117.4" y="78.7">9</text>
<text x="139.7" y="78.7">101P_BTN_2_B</text>
<text x="225.4" y="78.7">6</text>
<text x="225.4" y="81.3">7</text>
<text x="225.4" y="83.8">8</text>
<text x="240" y="83.8">45</text>
<text x="240" y="81.3">46</text>
<text x="240" y="78.7">47</text>
<text x="36.8" y="85.1">2</text>
<text x="36.8" y="87.6">3</text>
<text x="68.5" y="85.1">B</text>
<text x="68.5" y="87.6">C</text>
<text x="225.4" y="86.3">9</text>
<text x="240" y="86.3">44</text>
<text x="36.8" y="90.1">4</text>
<text x="36.8" y="92.7">5</text>
<text x="36.8" y="95.2">6</text>
<text x="68.5" y="90.1">D</text>
<text x="68.5" y="92.7">E</text>
<text x="68.6" y="95.2">F</text>
<text x="117.4" y="94">2</text>
<text x="140.3" y="94">1</text>
<text x="224.7" y="90.1">10</text>
<text x="224.7" y="92.7">11</text>
<text x="224.7" y="95.2">12</text>
<text x="36.8" y="99">8</text>
<text x="36.8" y="101.6">9</text>
<text x="68.5" y="101.6">K</text>
<text x="68.6" y="99">J</text>
<text x="117.4" y="96.5">3</text>
<text x="117.4" y="99">5</text>
<text x="117.4" y="101.6">7</text>
<text x="140.3" y="96.5">4</text>
<text x="140.3" y="99">6</text>
<text x="140.3" y="101.6">8</text>
<text x="224.7" y="97.8">13</text>
<text x="224.7" y="100.3">14</text>
<text x="36.2" y="104.1">10</text>
<text x="36.2" y="106.7">11</text>
<text x="68.4" y="106.7">M</text>
<text x="68.6" y="104.1">L</text>
<text x="117.4" y="104.1">9</text>
<text x="139.7" y="104.1">101P_LEFT_B</text>
<text x="224.7" y="102.8">15</text>
<text x="224.7" y="105.4">16</text>
<text x="224.7" y="107.9">17</text>
<text x="36.2" y="109.2">12</text>
<text x="36.2" y="111.7">13</text>
<text x="68.4" y="109.2">N</text>
<text x="68.5" y="111.7">P</text>
<text x="224.7" y="111.7">22</text>
<text x="240" y="111.7">31</text>
<text x="36.2" y="114.3">14</text>
<text x="36.2" y="116.8">15</text>
<text x="36.2" y="119.4">16</text>
<text x="68.5" y="114.3">R</text>
<text x="68.5" y="116.8">S</text>
<text x="68.6" y="119.4">T</text>
<text x="224.7" y="114.3">23</text>
<text x="224.7" y="116.8">24</text>
<text x="224.7" y="119.4">25</text>
<text x="240" y="119.4">28</text>
<text x="240" y="116.8">29</text>
<text x="240" y="114.3">30</text>
<text x="36.2" y="121.9">17</text>
<text x="36.2" y="124.4">18</text>
<text x="68.4" y="121.9">U</text>
<text x="68.6" y="124.4">V</text>
<text x="117.4" y="120.6">2</text>
<text x="117.4" y="123.2">3</text>
<text x="117.4" y="125.7">5</text>
<text x="140.3" y="120.6">1</text>
<text x="140.3" y="123.2">4</text>
<text x="140.3" y="125.7">6</text>
<text x="224.7" y="125.7">36</text>
<text x="224.7" y="123.2">38</text>
<text x="240" y="125.7">27</text>
<text x="240" y="123.2">52</text>
<text x="36.2" y="127">19</text>
<text x="36.2" y="129.5">20</text>
<text x="68.4" y="127">W</text>
<text x="68.5" y="129.5">X</text>
<text x="117.4" y="128.2">7</text>
<text x="117.4" y="130.8">9</text>
<text x="139.7" y="130.8">102P_UP_B</text>
<text x="140.3" y="128.2">8</text>
<text x="224.7" y="130.8">42</text>
<text x="224.7" y="128.2">43</text>
<text x="240" y="130.8">26</text>
<text x="36.2" y="132.1">21</text>
<text x="36.2" y="134.6">22</text>
<text x="36.2" y="137.1">23</text>
<text x="68.5" y="134.6">Z</text>
<text x="68.5" y="137.1">a</text>
<text x="68.6" y="132.1">Y</text>
<text x="224.7" y="133.3">39</text>
<text x="240.6" y="133.3">1</text>
<text x="36.2" y="139.7">24</text>
<text x="36.2" y="142.2">25</text>
<text x="68.5" y="139.7">b</text>
<text x="68.6" y="142.2">c</text>
<text x="36.2" y="144.8">26</text>
<text x="36.2" y="147.3">27</text>
<text x="36.2" y="149.8">28</text>
<text x="68.5" y="144.8">d</text>
<text x="68.6" y="147.3">e</text>
<text x="68.8" y="149.8">f</text>
<text x="117.4" y="146">2</text>
<text x="117.4" y="148.6">3</text>
<text x="140.3" y="146">1</text>
<text x="140.3" y="148.6">4</text>
<text x="117.4" y="151.1">5</text>
<text x="117.4" y="153.6">7</text>
<text x="140.3" y="151.1">6</text>
<text x="140.3" y="153.6">8 COIN_2_B</text>
<text x="117.4" y="156.2">9</text>
<text x="139.7" y="156.2">10COIN_1_B</text>
<text x="43.1" y="248.9">13</text>
<text x="43.1" y="251.4">14</text>
<text x="63.5" y="251.4">11</text>
<text x="63.5" y="248.9">12</text>
<text x="43.1" y="256.5">15</text>
<text x="63.5" y="254">10</text>
<text x="64.1" y="256.5">9</text>
</g>
<g font-size="1.3" fill="#0f0f0f">
<text x="107.9" y="53.3">2P_START 7</text>
<text x="107.9" y="48.2">1P_START 3</text>
<text x="107.9" y="50.8">1P_BTN_15</text>
<text x="142.2" y="53.3">2P_START_B</text>
<text x="142.2" y="50.8">1P_BTN_1_B</text>
<text x="142.2" y="48.2">1P_START_B</text>
<text x="171.4" y="53.3">SA1</text>
<text x="171.4" y="50.8">SA2</text>
<text x="221" y="48.2">SA037</text>
<text x="107.9" y="55.8">2P_BTN_19</text>
<text x="243.8" y="57.1">COIN_LOCK_1_A</text>
<text x="243.8" y="59.7">COIN_LOCK_2_A</text>
<text x="268" y="57.1">COIN_CNT_2_A</text>
<text x="268" y="59.7">COIN_CNT_1_A</text>
<text x="243.8" y="62.2">COIN_CNT_1_A</text>
<text x="243.8" y="64.7">COIN_CNT_2_A</text>
<text x="268" y="64.7">COIN_LOCK_1_A 14</text>
<text x="268" y="62.2">COIN_LOCK_2_A 11</text>
<text x="106.7" y="71.1">SERVICE</text>
<text x="212.1" y="68.5">1P_START_B</text>
<text x="212.1" y="71.1">1P_BTN_3_B</text>
<text x="243.8" y="68.5">SD7</text>
<text x="243.8" y="71.1">SD6</text>
<text x="106.7" y="73.6">TILT</text>
<text x="106.7" y="76.2">1P_BTN_3</text>
<text x="142.2" y="76.2">1P_BTN_3_B</text>
<text x="212.1" y="73.6">1P_BTN_2_B</text>
<text x="212.1" y="76.2">1P_BTN_1_B</text>
<text x="243.8" y="76.2">SD4</text>
<text x="243.8" y="73.6">SD5</text>
<text x="106.7" y="78.7">1P_BTN_2</text>
<text x="212.1" y="78.7">1P_DOWN_B</text>
<text x="212.1" y="83.8">1P_RIGHT_B</text>
<text x="212.1" y="81.2">1P_UP_B</text>
<text x="243.8" y="78.7">SD3</text>
<text x="243.8" y="83.8">SD1</text>
<text x="243.8" y="81.2">SD2</text>
<text x="212.1" y="86.3">1P_LEFT_B</text>
<text x="243.8" y="86.3">SD0</text>
<text x="212.1" y="90.1">2P_START_B</text>
<text x="212.1" y="95.2">2P_BTN_2_B</text>
<text x="212.1" y="92.7">2P_BTN_3_B</text>
<text x="22.9" y="101.6">COIN_LOCK_1</text>
<text x="22.9" y="99">COIN_CNT_1</text>
<text x="71.1" y="101.6">COIN_LOCK_2</text>
<text x="71.1" y="99">COIN_CNT_2</text>
<text x="106.7" y="101.6">1P_RIGHT</text>
<text x="106.7" y="96.5">1P_DOWN</text>
<text x="106.7" y="99">1P_UP</text>
<text x="142.2" y="101.6">1P_RIGHT_B</text>
<text x="142.2" y="96.5">1P_DOWN_B</text>
<text x="142.2" y="99">1P_UP_B</text>
<text x="212.1" y="100.3">2P_DOWN_B</text>
<text x="212.1" y="97.8">2P_BTN_1_B</text>
<text x="106.7" y="104.1">1P_LEFT</text>
<text x="212.1" y="105.4">2P_RIGHT_B</text>
<text x="212.1" y="107.9">2P_LEFT_B</text>
<text x="212.1" y="102.8">2P_UP_B</text>
<text x="212.1" y="111.7">COIN_1_B</text>
<text x="243.8" y="111.7">SD3</text>
<text x="25.4" y="119.3">COIN_1</text>
<text x="71.1" y="119.3">COIN_2</text>
<text x="71.1" y="114.3">SERVICE</text>
<text x="71.1" y="116.8">TILT</text>
<text x="212.1" y="119.3">SERVICE_B</text>
<text x="212.1" y="116.8">TILT_B</text>
<text x="212.1" y="114.3">COIN_2_B</text>
<text x="243.8" y="119.3">SD0</text>
<text x="243.8" y="116.8">SD1</text>
<text x="243.8" y="114.3">SD2</text>
<text x="25.4" y="121.9">1P_START</text>
<text x="25.4" y="124.4">1P_UP</text>
<text x="71.1" y="121.9">2P_START</text>
<text x="71.1" y="124.4">2P_UP</text>
<text x="106.7" y="125.7">2P_BTN_2</text>
<text x="106.7" y="123.2">2P_BTN_3</text>
<text x="142.2" y="125.7">2P_BTN_2_B</text>
<text x="142.2" y="123.2">2P_BTN_3_B</text>
<text x="25.4" y="127">1P_DOWN</text>
<text x="25.4" y="129.5">1P_LEFT</text>
<text x="71.1" y="129.5">2P_LEFT</text>
<text x="71.1" y="127">2P_DOWN</text>
<text x="106.7" y="128.2">2P_DOWN</text>
<text x="106.7" y="130.8">2P_UP</text>
<text x="142.2" y="128.2">2P_DOWN_B</text>
<text x="25.4" y="132">1P_RIGHT</text>
<text x="25.4" y="137.1">1P_BTN_2</text>
<text x="25.4" y="134.6">1P_BTN_1</text>
<text x="71.1" y="134.6">2P_BTN_1</text>
<text x="71.1" y="132">2P_RIGHT</text>
<text x="71.1" y="137.1">2P_BTN_2</text>
<text x="25.4" y="139.7">1P_BTN_3</text>
<text x="71.1" y="139.7">2P_BTN_3</text>
<text x="106.7" y="148.6">2P_RIGHT</text>
<text x="142.2" y="148.6">2P_RIGHT_B</text>
<text x="106.7" y="151.1">2P_LEFT</text>
<text x="106.7" y="153.6">COIN_2</text>
<text x="142.2" y="151.1">2P_LEFT_B</text>
<text x="106.7" y="156.2">COIN_1</text>
</g>
<g font-size="1.3" fill="#725600">
<text x="165.7" y="59.4">RDINPUTS</text>
<text x="212.8" y="58.1">SET_LOCK1</text>
<text x="212.8" y="60.7">SET_LOCK2</text>
<text x="214.9" y="65.7">CNT_UP2</text>
<text x="214.9" y="63.2">CNT_UP1</text>
<text x="24" y="105.1">SPEAKER+</text>
<text x="72.5" y="105.1">SPEAKER-</text>
<text x="29.2" y="112.7">BLUE</text>
<text x="30.3" y="110.2">RED</text>
<text x="72.5" y="110.2">GREEN</text>
<text x="72.5" y="112.7">SYNC</text>
</g>
<g font-size="1.3" fill="#0000c2">
<text x="273" y="97.1">The I/O direction of each port in X1-004 is</text>
<text x="273" y="99.1">probably determined by connecting the pins</text>
<text x="273" y="101.2">36,38,39, 42 and 43 to VCC and GND accordingly.</text>
<text x="273" y="105.3">In insectx IOD -&gt; IOC, IOA -&gt; IOB</text>
<text x="273" y="109.4">E2 E1 E0 Active output</text>
<text x="273" y="111.4">H</text>
<text x="273" y="113.4">H</text>
<text x="276.1" y="111.4">L</text>
<text x="276.1" y="113.4">L</text>
<text x="279.1" y="111.4">L</text>
<text x="279.1" y="113.4">H</text>
<text x="282.2" y="111.4">INA-&gt; D, IOD -&gt; IOC</text>
<text x="282.2" y="113.4">INB -&gt; D, IOD -&gt; IOC</text>
<text x="273" y="115.5">L</text>
<text x="273" y="117.5">X</text>
<text x="276.1" y="115.5">H</text>
<text x="276.1" y="117.5">X</text>
<text x="279.1" y="115.5">L</text>
<text x="279.1" y="117.5">X</text>
<text x="282.2" y="115.5">IOA -&gt; IOB</text>
<text x="282.2" y="117.5">IOD -&gt; IOC</text>
<text x="273" y="121.6">All inputs are active low, when the outputs</text>
<text x="273" y="123.7">are not active they are in tri-state state.</text>
<text x="273" y="125.7">Except for IOC in this case.</text>
</g>
</svg>
